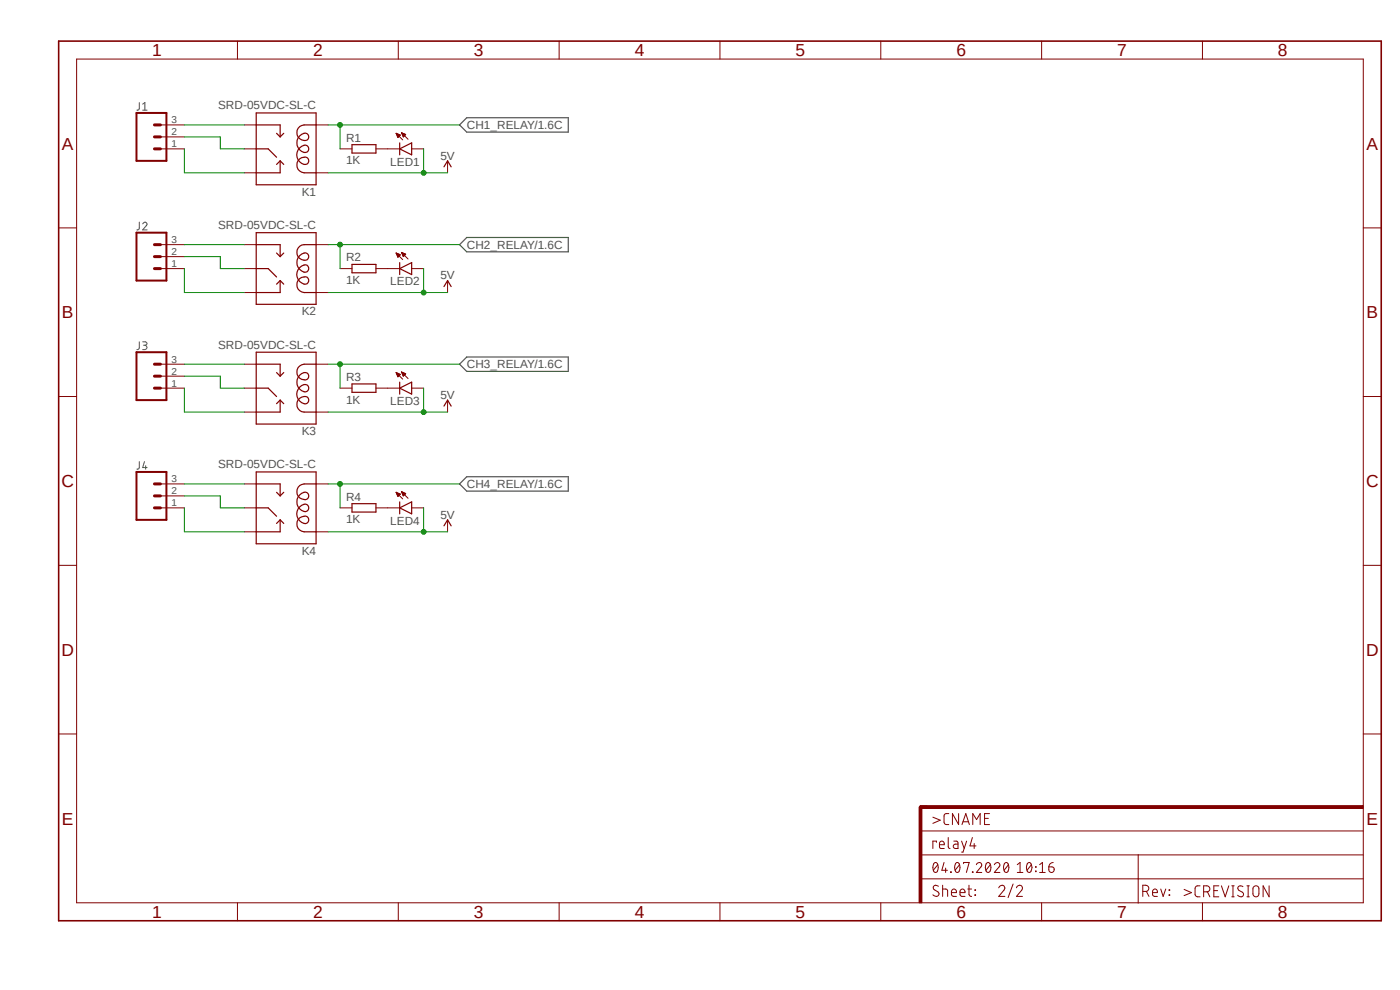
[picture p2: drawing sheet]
<svg xmlns="http://www.w3.org/2000/svg" width="297mm" height="210mm" viewBox="0 0 297 210" stroke-linecap="round" stroke-linejoin="round" font-family="sans-serif">
<path d="M12.1 8.4l281.3 187.3M293.4 8.4l-281.3 187.3" fill="none" stroke="#fff" stroke-width=".21"/>
<path d="M29.5 21.8v1.4l-.5 .2M30.3 23.4h.9M30.3 22.1l.4-.3v1.6M29.5 47.1v1.3a.38 .38 0 0 1-.5 .4M30.3 47.5a.45 .45 0 0 1 .6-.3 .45 .45 0 0 1 .1 .7l-.7 .9h.9M29.5 72.5v1.5l-.5 .2M30.3 72.5l.7 .1 .2 .3-.2 .3h-.6M30.7 73.2a.47 .47 0 0 1 .5 .5 .47 .47 0 0 1-.5 .5h-.4M29.5 97.9v1.5l-.5 .1M30.6 97.9l-.3 1.3h.9M30.9 98.8v.7" fill="none" stroke="#505050" stroke-width=".21"/>
<path d="M99 25h21.6v3h-21.6l-1.5-1.5zM99 50.4h21.6v3h-21.6l-1.5-1.5zM99 75.7h21.6v3.1h-21.6l-1.5-1.5zM99 101.1h21.6v3.1h-21.6l-1.5-1.5z" fill="none" stroke="#505050" stroke-width=".25"/>
<path d="M195 171.2h.6v20.3h-.6z" fill-rule="evenodd" fill="#800000"/>
<path d="M195 171.2h.6v20.3h-.6z" fill="none" stroke="#800000" stroke-width=".21"/>
<path d="M195.2 170.9h94v.6h-94z" fill-rule="evenodd" fill="#800000"/>
<g fill="none" stroke="#800000" stroke-width=".21">
<path d="M16.3 12.5h272.9v179h-272.9zM50.4 8.7v3.8M84.5 8.7v3.8M118.6 8.7v3.8M152.7 8.7v3.8M186.9 8.7v3.8M221 8.7v3.8M255.1 8.7v3.8M34 26.5h5.1M34 31.6h5.1M34 29h5.1M51.8 26.5h2.6"/>
<path d="M51.8 31.6h2.6M51.8 36.7h2.6M67.1 26.5h2.5M67.1 36.7h2.5M72.1 31.6h2.6M79.8 31.6h5M84 28.3l1.4 1.4M84 28.3l.9 .4M84 28.3l.4 .9 .5-.5M84.1 28.3h.1M84.1 28.4h.3M84.2 28.5h.4"/>
<path d="M84.2 28.6h.6M84.2 28.8h.6M84.2 28.7h.7M84.3 28.9h.5M84.3 29h.4M84.4 29h.2M84.4 29.1h.1M85.2 28.2l1.4 1.3M85.2 28.2l.9 .3-.5 .5M85.2 28.2l.4 .8M85.2 28.2h.2M85.3 28.3h.3"/>
<path d="M85.3 28.4h.5M85.3 28.5h.7M85.4 28.6h.6M85.4 28.7h.5M85.5 28.8h.4M85.5 28.9h.3M85.6 29h.1M87.3 31.6h2.6M95 34.1v2.6M12.4 48.3h3.9M34 51.9h5.1M34 57h5.1"/>
<path d="M34 54.4h5.1M51.8 51.9h2.6M51.8 57h2.6M67.1 51.9h2.5M72.1 57h2.6M79.8 57h5M84 53.7l1.4 1.4M84 53.7l.9 .4-.5 .5zM84.1 53.7h.1M84.1 53.8h.3M84.2 53.9h.4M84.2 54h.6"/>
<path d="M84.2 54.1h.7M84.3 54.2h.5M84.3 54.4h.3M84.3 54.3h.4M84.4 54.4h.1M84.4 54.5h.1M85.2 53.6l1.4 1.3M85.2 53.6l.9 .3-.5 .5zM85.2 53.6h.1M85.3 53.7h.3M85.3 53.6h.1M85.3 53.8h.6"/>
<path d="M85.3 53.9h.8M85.4 54h.6M85.4 54.1h.5M85.5 54.2h.3M85.5 54.3h.2M85.6 54.4h.1M87.3 57h2.6M95 59.5v2.6M289.2 48.3h3.8M34 77.3h5.1M34 79.8h5.1M51.8 62.1h2.6"/>
<path d="M51.8 77.3h2.6M67.1 62.1h2.5M67.1 77.3h2.5M84 79l1.4 1.4M84 79l.9 .4-.5 .5M84 79l.4 .9M84.1 79.1h.1M84.1 79.2h.4M84.2 79.3h.5M84.2 79.4h.7M84.2 79.5h.7M84.3 79.6h.5"/>
<path d="M84.3 79.7h.4M84.4 79.8h.2M84.4 79.9h.1M84.4 79.8h.1M85.2 78.9l1.4 1.4M85.2 78.9l.9 .4-.5 .5zM85.2 79h.1M85.3 79h.2M85.3 79.1h.4M85.3 79.3h.8M85.3 79.2h.6M85.4 79.4h.6"/>
<path d="M85.4 79.5h.5M85.5 79.6h.3M85.5 79.7h.2M85.6 79.8h.1M12.4 84.1h3.9M34 82.3h5.1M51.8 82.3h2.6M51.8 87.4h2.6M67.1 87.4h2.5M72.1 82.3h2.6M79.8 82.3h5M87.3 82.3h2.6"/>
<path d="M95 84.9v2.5M289.2 84.1h3.8M12.4 119.9h3.9M34 102.7h5.1M34 107.7h5.1M34 105.2h5.1M51.8 102.7h2.6M51.8 107.7h2.6M51.8 112.8h2.6M67.1 102.7h2.5M67.1 112.8h2.5M72.1 107.7h2.6"/>
<path d="M79.8 107.7h5M84 104.4l1.4 1.4M84 104.4l.9 .4M84 104.4l.4 .9 .5-.5M84.1 104.4v.1M84.1 104.6h.4M84.1 104.6h.2M84.2 104.7h.5M84.2 104.8h.7M84.2 104.9h.7M84.3 105h.5M84.3 105.1h.4"/>
<path d="M84.4 105.2h.2M84.4 105.2h.1M85.2 104.3l1.4 1.4M85.2 104.3l.9 .4-.5 .5M85.2 104.3l.4 .9M85.2 104.4h.1M85.3 104.4h.2M85.3 104.6h.4M85.3 104.6h.6M85.4 104.7h.7M85.4 104.9h.5M85.4 104.8h.6"/>
<path d="M85.5 105h.3M85.5 105.1h.2M85.6 105.2h.1M87.3 107.7h2.6M95 110.3v2.5M289.2 119.9h3.8M12.4 155.7h3.9M289.2 155.7h3.8M195.2 170.9h94v.6h-94zM195.3 176.3h93.9M197.9 173.4l1.6 .6-1.6 .7M198.7 178.7v-.3h-.8v1.6"/>
<path d="M199.3 179.2h1a.54 .54 0 0 0-.3-.8 .54 .54 0 0 0-.7 .5v.7l.2 .4h.8M201.2 177.7v1.9l.1 .4h.2M201.3 172.6h-.8l-.2 .5 .1 1.7 .9 .1M202.4 178.4l.7 .1 .1 .3v1.2h-.6a.47 .47 0 0 1-.4-.5 .47 .47 0 0 1 .4-.4h.6M203.4 172.6v2.3l-1.3-2.3v2.3M204 178.4l.6 1.6M204.1 174.9l.8-2.3 .8 2.3M204.3 174.3h1.1M205.1 178.4l-.8 2.4h-.3M206.3 177.7l-.5 1.8h1.3M206.4 174.9v-2.3l.8 1.3 .7-1.3v2.3M206.7 178.9v1.1"/>
<path d="M208.9 173.6h.8M209.9 172.6h-1v2.3h1M50.4 191.5v3.8M84.5 191.5v3.8M118.6 191.5v3.8M152.7 191.5v3.8M186.9 191.5v3.8M195.3 186.4h93.9M195.3 181.4h93.9M198.2 183.1a.41 .41 0 0 1 .4-.1 .41 .41 0 0 1 .3 .3 1.36 1.36 0 0 1-.4 1.8l-.4-.3a1.73 1.73 0 0 1 .1-1.7zM199 183.4l-1 1.2M199.1 188a.61 .61 0 0 0-.8-.2 .61 .61 0 0 0-.3 .8 1.75 1.75 0 0 1 1.2 1v.2a.75 .75 0 0 1-1.3 0"/>
<path d="M200 188.6h.6l.4 .2v1.4M200 187.8v2.4M200.3 183l-.5 1.6h1.2M200.6 184.1v1M201.7 185l.1 .1zM201.8 189.4h1.1a.55 .55 0 0 0-.4-.8 .55 .55 0 0 0-.7 .5v.6l.3 .4 .8 .1M202.8 183.1a.4 .4 0 0 1 .4-.1 .4 .4 0 0 1 .3 .3 1.58 1.58 0 0 1-.2 1.7l-.2 .1a1.36 1.36 0 0 1-.3-2zM203.6 183.4l-1 1.2M203.7 189.4h1a.55 .55 0 0 0-.4-.8 .55 .55 0 0 0-.6 .5v.8l.3 .3h.7M204.4 183.2v-.2h1.2l-.6 2.1M205.3 188.6h.8M205.6 187.8v1.9l.2 .4 .3 .1"/>
<path d="M206.3 185l.1 .1zM206.8 188.8l.2 .1zM206.8 189.8l.2 .1zM207.1 183.4a.57 .57 0 0 1 .8-.4 .57 .57 0 0 1 .2 .9l-1 1.2h1.2M209.3 183.1a.44 .44 0 0 1 .8 .2 1.31 1.31 0 0 1-.5 1.8l-.1-.1a1.47 1.47 0 0 1-.2-1.9zM210.1 183.4l-.9 1.2M210.9 183.4a.58 .58 0 0 1 .9-.4 .58 .58 0 0 1 .2 .9l-1.1 1.2h1.2M211.9 188.3a.64 .64 0 0 1 .9-.5 .64 .64 0 0 1 .2 1l-1.1 1.4h1.3M213.1 183.1a.41 .41 0 0 1 .4-.1 .41 .41 0 0 1 .4 .3 1.36 1.36 0 0 1-.4 1.8l-.2-.1a1.47 1.47 0 0 1-.2-1.9zM214 183.4l-1 1.2M214.9 187.5l-1 2.9M215.6 188.3a.64 .64 0 0 1 1-.5 .64 .64 0 0 1 .1 1l-1.1 1.4h1.3"/>
<path d="M215.8 185.1h1.2M215.8 183.4l.6-.4v2.1M218 183.1a.41 .41 0 0 1 .4-.1 .41 .41 0 0 1 .3 .3 1.36 1.36 0 0 1-.3 1.8l-.2-.1a1.47 1.47 0 0 1-.2-1.9zM218.8 183.4l-.9 1.2M219.7 183.9l.1 .1zM219.7 184.8l.1 .1zM220.6 185.1h1.1M220.6 183.4l.5-.4v2.1M221 191.5v3.8M222.5 183.9h.7a.58 .58 0 0 1 .5 .6 .58 .58 0 0 1-.6 .6 .58 .58 0 0 1-.6-.6zM223.4 183a.94 .94 0 0 0-.9 .9M241.5 181.4v10.2"/>
<path d="M242.4 189.1h.7a.66 .66 0 0 0 .6-.7 .66 .66 0 0 0-.6-.6h-.7v2.4M243.2 189.1l.6 1.1M244.5 189.4h1a.54 .54 0 0 0-.3-.8 .54 .54 0 0 0-.7 .5l.1 .8 .3 .3h.6M246.3 188.6l.5 1.6 .5-1.6M248 189.8l.2 .1zM248 188.8l.2 .1zM251.2 188.7l1.6 .7-1.6 .6M254.6 187.9l-.8 .1-.3 .4 .1 1.5 .3 .3h.7M255.1 191.5v3.8M255.4 189.2h.6a.64 .64 0 0 0 .7-.6 .64 .64 0 0 0-.7-.7h-.6v2.3M256.2 189.2l.5 1M257.5 188.9h.8"/>
<path d="M258.6 187.9h-1.1v2.3h1.1M259.1 187.9l.8 2.3 .8-2.3M261.3 190.2h.5M261.3 187.9h.5M261.6 187.9v2.3M263.7 188.1l-.8-.1a.51 .51 0 0 0-.3 .4 .51 .51 0 0 0 .2 .5l.8 .4a.58 .58 0 0 1 0 .8 .58 .58 0 0 1-.8 0l-.2-.2M264.5 190.2h.5M264.5 187.9h.5M264.8 187.9v2.3M265.9 188.3a.65 .65 0 0 1 .7-.4 .65 .65 0 0 1 .5 .7v1a.64 .64 0 0 1-.7 .7 .64 .64 0 0 1-.6-.7zM269.2 187.9v2.3l-1.2-2.3v2.3"/>
</g>
<g fill="none" stroke="#800000" stroke-width=".64">
<path d="M32.8 29h1.2M32.8 26.5h1.2M32.8 31.6h1.2M32.8 54.4h1.2M32.8 51.9h1.2M32.8 57h1.2M32.8 79.8h1.2M32.8 77.3h1.2M32.8 82.3h1.2M32.8 105.2h1.2M32.8 102.7h1.2M32.8 107.7h1.2"/>
<path d="M196.6 171.2h-1.3v1.3"/>
</g>
<path d="M12.4 8.7h280.6v186.6h-280.6z" fill="none" stroke="#800000" stroke-width=".34"/>
<g fill="none" stroke="#800000" stroke-width=".25">
<path d="M54.4 24h12.7v15.2h-12.7zM54.4 26.5h5v2.5M54.4 31.6h2.5l1.8 1.8M58.7 28.3l.7 .7M59.4 34.1v2.6h-5M59.4 34.1l.8 .8M59.4 34.1l-.7 .8M60.2 28.3l-.8 .7M67.1 26.5h-2.6a1.61 1.61 0 0 0-1.5 2 1.61 1.61 0 0 0 2.4 1 .79 .79 0 0 0 0-.9 .79 .79 0 0 0-.9-.3 2.08 2.08 0 0 0-1.5 2.1 2.08 2.08 0 0 0 1.8 1.9 .78 .78 0 0 0 .7-.9 .78 .78 0 0 0-1-.6 2.07 2.07 0 0 0-1.5 2.2 2.07 2.07 0 0 0 1.8 1.9 .78 .78 0 0 0 .7-.9 .78 .78 0 0 0-1-.6 1.66 1.66 0 0 0-1.5 1.6 1.66 1.66 0 0 0 1.5 1.7h2.6M74.7 30.7h5.1v1.8h-5.1zM84.8 31.6l2.5-1.3v2.6zM84.8 30.3v2.6"/>
<path d="M94.2 35.4l.8-1.3 .7 1.3M54.4 49.4h12.7v15.2h-12.7zM54.4 51.9h5v2.5M54.4 57h2.5l1.8 1.8M58.7 53.7l.7 .7M59.4 59.5v2.6h-5M59.4 59.5l.8 .8M59.4 59.5l-.7 .8M60.2 53.7l-.8 .7M67.1 51.9h-2.6a1.65 1.65 0 0 0-1.5 2 1.65 1.65 0 0 0 2.2 1.2 .8 .8 0 0 0 .2-1 .8 .8 0 0 0-.9-.4 2.08 2.08 0 0 0-1.5 2.1 2.08 2.08 0 0 0 1.8 1.9 .78 .78 0 0 0 .7-.9 .78 .78 0 0 0-1-.6 2.07 2.07 0 0 0-1.5 2.2 2.07 2.07 0 0 0 1.8 1.9 .78 .78 0 0 0 .7-.9 .78 .78 0 0 0-1-.6 1.66 1.66 0 0 0-1.5 1.6 1.66 1.66 0 0 0 1.5 1.7h2.6M74.7 56.1h5.1v1.8h-5.1zM84.8 55.7v2.6"/>
<path d="M84.8 57l2.5-1.3v2.6zM54.4 74.7h12.7v15.3h-12.7zM54.4 77.3h5v2.5M58.7 79l.7 .8M60.2 79l-.8 .8M67.1 77.3h-2.6a1.66 1.66 0 0 0-1.5 1.9 1.66 1.66 0 0 0 2.2 1.3 .8 .8 0 0 0 .2-1 .8 .8 0 0 0-.9-.5 2.1 2.1 0 0 0-1.5 2.2 2.1 2.1 0 0 0 1.8 1.9 .8 .8 0 0 0 .7-.9 .8 .8 0 0 0-1-.6 2.09 2.09 0 0 0-1.5 2.2 2.09 2.09 0 0 0 1.8 1.9 .8 .8 0 0 0 .7-1 .8 .8 0 0 0-1-.6 1.66 1.66 0 0 0-1.5 1.7 1.66 1.66 0 0 0 1.5 1.6h2.6M94.2 60.8l.8-1.3 .7 1.3M54.4 82.3h2.5l1.8 1.8M59.4 84.9v2.5h-5M59.4 84.9l.8 .7M59.4 84.9l-.7 .7M74.7 81.4h5.1v1.8h-5.1z"/>
<path d="M84.8 81.1v2.5M84.8 82.3l2.5-1.2v2.5zM94.2 86.1l.8-1.2 .7 1.2M54.4 100.1h12.7v15.3h-12.7zM54.4 102.7h5v2.5M54.4 107.7h2.5l1.8 1.8M58.7 104.4l.7 .8M59.4 110.3v2.5h-5M59.4 110.3l.8 .7M59.4 110.3l-.7 .7M60.2 104.4l-.8 .8M67.1 102.7h-2.6a1.66 1.66 0 0 0-1.5 1.9 1.66 1.66 0 0 0 2.2 1.3 .8 .8 0 0 0 .2-1 .8 .8 0 0 0-.9-.5 2.1 2.1 0 0 0-1.5 2.2 2.1 2.1 0 0 0 1.8 1.9 .8 .8 0 0 0 .7-.9 .8 .8 0 0 0-1-.6 2.09 2.09 0 0 0-1.5 2.2 2.09 2.09 0 0 0 1.8 1.9 .8 .8 0 0 0 .7-1 .8 .8 0 0 0-1-.6 1.66 1.66 0 0 0-1.5 1.7 1.66 1.66 0 0 0 1.5 1.6h2.6"/>
<path d="M74.7 106.8h5.1v1.8h-5.1zM84.8 106.5v2.5M84.8 107.7l2.5-1.2v2.5zM94.2 111.5l.8-1.2 .7 1.2"/>
</g>
<path d="M29 24h6.3v10.1h-6.3zM29 49.4h6.3v10.1h-6.3zM29 74.7h6.3v10.2h-6.3zM29 100.1h6.3v10.2h-6.3z" fill="none" stroke="#800000" stroke-width=".42"/>
<path d="M69.6 26.5h27.9M72.1 26.5v5.1" fill="none" stroke="#008000" stroke-width=".21"/>
<circle cx="72.1" cy="26.5" r=".51" fill="#008000"/>
<g fill="none" stroke="#008000" stroke-width=".21">
<path d="M69.6 36.7h25.4M89.9 31.6v5.1"/>
<circle cx="72.1" cy="26.5" r=".51"/>
</g>
<circle cx="89.9" cy="36.7" r=".51" fill="#008000"/>
<g fill="none" stroke="#008000" stroke-width=".21">
<path d="M89.9 57v5.1M69.6 62.1h25.4"/>
<circle cx="89.9" cy="36.7" r=".51"/>
</g>
<circle cx="89.9" cy="62.1" r=".51" fill="#008000"/>
<g fill="none" stroke="#008000" stroke-width=".21">
<path d="M69.6 87.4h25.4M89.9 82.3v5.1"/>
<circle cx="89.9" cy="62.1" r=".51"/>
</g>
<circle cx="89.9" cy="87.4" r=".51" fill="#008000"/>
<g fill="none" stroke="#008000" stroke-width=".21">
<path d="M69.6 112.8h25.4M89.9 107.7v5.1"/>
<circle cx="89.9" cy="87.4" r=".51"/>
</g>
<circle cx="89.9" cy="112.8" r=".51" fill="#008000"/>
<g fill="none" stroke="#008000" stroke-width=".21">
<path d="M39.1 26.5h12.7M39.1 29h7.6v2.6h5.1M39.1 31.6v5.1h12.7M39.1 54.4h7.6v2.6h5.1M39.1 57v5.1h12.7M39.1 51.9h12.7M69.6 51.9h27.9M72.1 51.9v5.1M39.1 79.8h7.6v2.5h5.1M39.1 77.3h12.7M39.1 82.3v5.1h12.7M39.1 105.2h7.6v2.5h5.1"/>
<path d="M39.1 107.7v5.1h12.7M39.1 102.7h12.7"/>
<circle cx="89.9" cy="112.8" r=".51"/>
</g>
<circle cx="72.1" cy="51.9" r=".51" fill="#008000"/>
<g fill="none" stroke="#008000" stroke-width=".21">
<path d="M69.6 77.3h27.9M72.1 77.3v5"/>
<circle cx="72.1" cy="51.9" r=".51"/>
</g>
<circle cx="72.1" cy="77.3" r=".51" fill="#008000"/>
<g fill="none" stroke="#008000" stroke-width=".21">
<path d="M69.6 102.7h27.9M72.1 102.7v5"/>
<circle cx="72.1" cy="77.3" r=".51"/>
</g>
<circle cx="72.1" cy="102.7" r=".51" fill="#008000"/>
<circle cx="72.1" cy="102.7" r=".51" fill="none" stroke="#008000" stroke-width=".21"/>
<g font-size="3.7" fill="#800000">
<text x="32.3" y="11.9">1</text>
<text x="66.4" y="11.9">2</text>
<text x="100.5" y="11.9">3</text>
<text x="134.7" y="11.9">4</text>
<text x="168.8" y="11.9">5</text>
<text x="202.9" y="11.9">6</text>
<text x="237" y="11.9">7</text>
<text x="271.1" y="11.9">8</text>
<text x="13.1" y="31.7">A</text>
<text x="289.9" y="31.7">A</text>
<text x="13.1" y="67.5">B</text>
<text x="289.9" y="67.5">B</text>
<text x="13" y="103.3">C</text>
<text x="289.8" y="103.3">C</text>
<text x="13" y="139.1">D</text>
<text x="289.8" y="139.1">D</text>
<text x="13.1" y="174.9">E</text>
<text x="289.9" y="174.9">E</text>
<text x="32.3" y="194.7">1</text>
<text x="66.4" y="194.7">2</text>
<text x="100.5" y="194.7">3</text>
<text x="134.7" y="194.7">4</text>
<text x="168.8" y="194.7">5</text>
<text x="202.9" y="194.7">6</text>
<text x="237" y="194.7">7</text>
<text x="271.1" y="194.7">8</text>
</g>
<g font-size="2.5" fill="#505050">
<text x="46.3" y="23.2">SRD-05VDC-SL-C</text>
<text x="99" y="27.4">CH1_RELAY/1.6C</text>
<text x="73.4" y="34.9">1K</text>
<text x="73.4" y="30.1">R1</text>
<text x="82.8" y="35.1">LED1</text>
<text x="93.4" y="33.9">5V</text>
<text x="64" y="41.5">K1</text>
<text x="46.3" y="48.6">SRD-05VDC-SL-C</text>
<text x="99" y="52.8">CH2_RELAY/1.6C</text>
<text x="73.4" y="55.5">R2</text>
<text x="93.4" y="59.3">5V</text>
<text x="73.4" y="60.3">1K</text>
<text x="82.8" y="60.5">LED2</text>
<text x="64" y="66.8">K2</text>
<text x="46.3" y="74">SRD-05VDC-SL-C</text>
<text x="73.4" y="80.9">R3</text>
<text x="99" y="78.1">CH3_RELAY/1.6C</text>
<text x="73.4" y="85.6">1K</text>
<text x="82.8" y="85.9">LED3</text>
<text x="93.4" y="84.6">5V</text>
<text x="64" y="92.2">K3</text>
<text x="46.3" y="99.4">SRD-05VDC-SL-C</text>
<text x="73.4" y="106.3">R4</text>
<text x="99" y="103.5">CH4_RELAY/1.6C</text>
<text x="73.4" y="111">1K</text>
<text x="82.8" y="111.3">LED4</text>
<text x="93.4" y="110">5V</text>
<text x="64" y="117.6">K4</text>
</g>
<g font-size="2.1" fill="#505050">
<text x="36.4" y="26.2">3</text>
<text x="36.4" y="28.7">2</text>
<text x="36.4" y="31.2">1</text>
<text x="36.4" y="51.5">3</text>
<text x="36.4" y="54.1">2</text>
<text x="36.4" y="56.6">1</text>
<text x="36.4" y="76.9">3</text>
<text x="36.4" y="79.5">2</text>
<text x="36.4" y="82">1</text>
<text x="36.4" y="102.3">3</text>
<text x="36.4" y="104.9">2</text>
<text x="36.4" y="107.4">1</text>
</g>
</svg>
